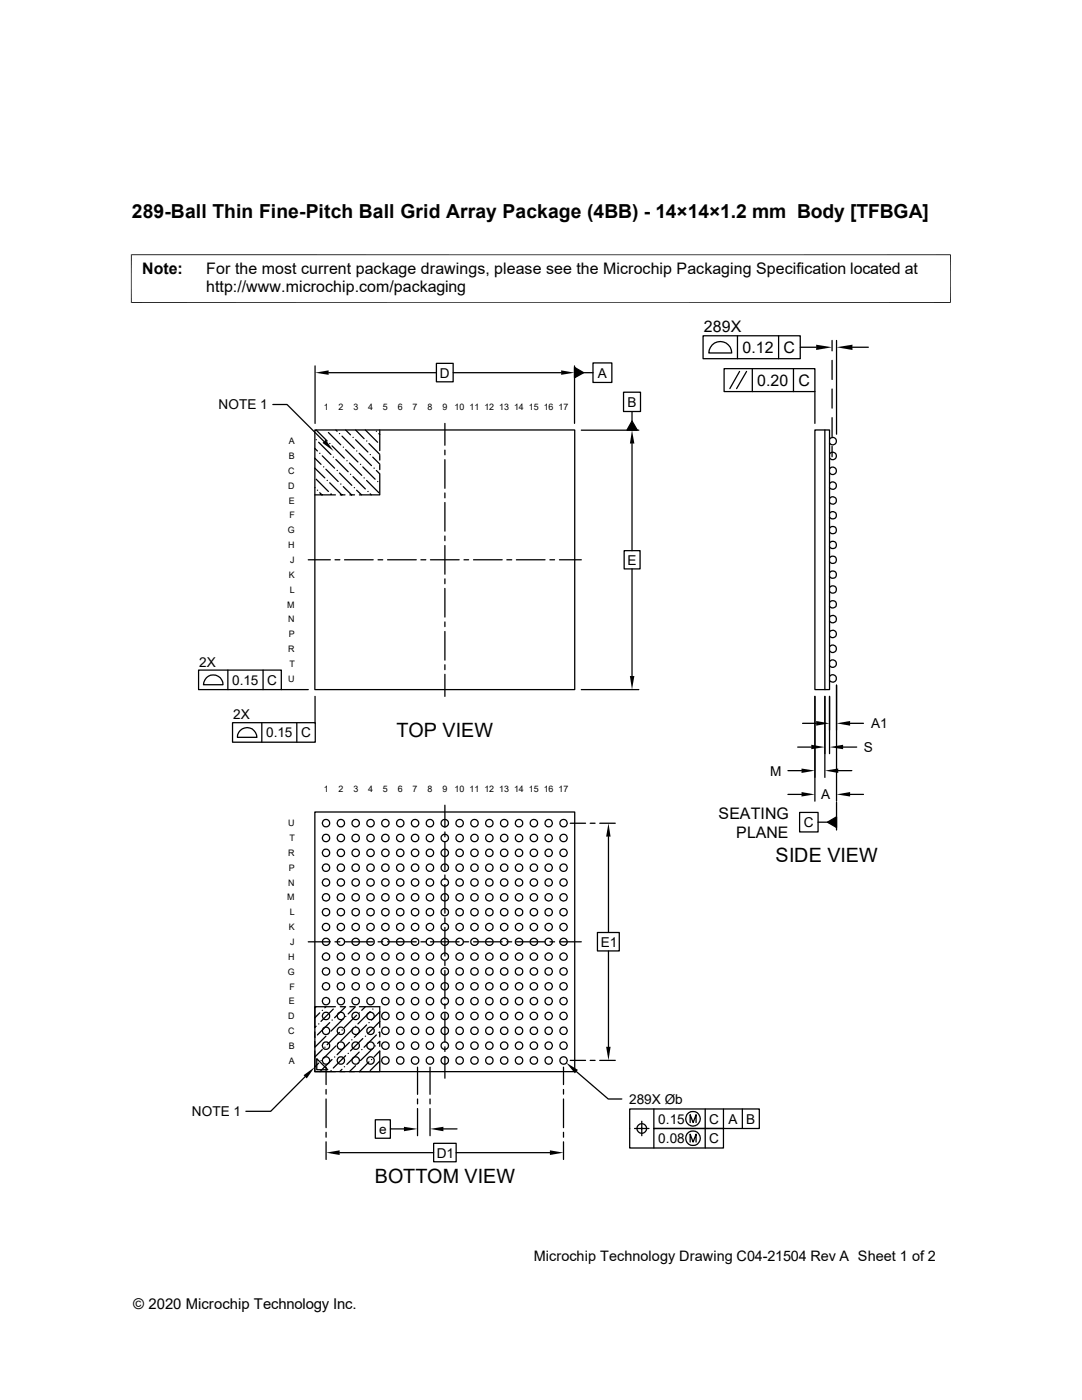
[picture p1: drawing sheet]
<svg xmlns="http://www.w3.org/2000/svg" width="216mm" height="279mm" viewBox="0 0 216 279" stroke-linecap="round" stroke-linejoin="round" font-family="sans-serif">
<g fill="none" stroke="#000" stroke-width=".25">
<path d="M62.9 73v11.5M65.6 74.4h21.5M87.1 72.5h3.3v3.7h-3.3zM90.4 74.4h21.6M114.6 73.3l1.9 1.1-1.9 1zM114.6 73v11.5M116.5 74.4h1.8M118.3 72.4h3.8v3.9h-3.8zM124.4 78.3h3.4v3.8h-3.4zM140.3 67h19.4v4.6h-19.4zM142.1 68.8a2.28 2.28 0 0 1 2.5-.5 2.28 2.28 0 0 1 1.4 2.1h-4.6l.1-.5zM144.5 73.6h18.1v4.5h-18.1z"/>
<path d="M147.2 67v4.6M147.6 74.1l-2 3.5M149 74.1l-2 3.5M150.1 73.6v4.5M155.4 67v4.6M158.3 73.6v4.5M159.7 69.3h3.2M162.6 78.1v6.4M166 67.9v2.1M166 71.9v3.8M166 77.6v3.8M166.9 67.9v18.8"/>
<path d="M170.1 69.3h3.2M54.4 80.7h2.9l7.3 7.4M62.8 85.8h51.9v51.8h-51.9zM62.8 97.3h.1M62.8 93.4l2 2M62.8 91.4l1.3 1.3M62.8 89.5l.5 .5M62.8 98.8h4.1M63.1 95.6l2.4 2.5M63.1 87.8h.1M63.1 85.8l2.2 2.2M63.3 97.8h.1"/>
<path d="M63.6 88.3l2.4 2.4M63.8 98.3l.5 .5M63.8 90.5h.1M64.3 91l2.5 2.4M64.6 93.2h.1M65 93.6l2.5 2.5M65.3 95.9h.1M65.5 86.3l2.5 2.5M65.8 96.4l2.4 2.4M65.8 88.5h.1M66 98.6h.1M66.3 89l2.4 2.4"/>
<path d="M66.5 91.2h.1M67 91.7l2.5 2.4M67 85.8l.3 .3M67.3 93.9h.1M67.7 94.4l2.5 2.5M67.7 86.5h.1M67.9 98.8h.9M68 96.6h.1M68.2 87l2.5 2.5M68.5 97.1l1.6 1.7M68.5 89.2h.1M69 89.7l2.4 2.5"/>
<path d="M69 85.8l.9 1M69.2 91.9h.1M69.7 92.4l2.5 2.5M69.8 98.8h.9M69.9 94.7h.1M70.4 95.1l2.5 2.5M70.4 87.3h.1M70.7 97.3h.1M71 87.8l2.4 2.4M71 85.8l1.6 1.7M71.2 97.8l.9 1M71.2 90h.1"/>
<path d="M71.7 90.5l2.4 2.4M71.9 92.7h.1M72.4 93.2l2.4 2.4M72.6 95.4h.1M72.9 85.8l2.5 2.5M73.2 95.9l2.4 2.4M73.2 88h.1M73.4 98.1h.1M73.6 88.5l2.2 2.2M73.9 98.6l.2 .2M73.9 90.7h.1M74.4 91.2l1.4 1.4"/>
<path d="M74.6 93.4h.1M75.1 93.9l.7 .7M75.1 86.1h.1M75.4 96.1h.1M75.6 86.5l.2 .2M75.8 94.7v4.1h-4.1M75.8 85.8v4.1M75.8 90.8v1M75.8 92.8v.9M88.8 84.5v4.4M88.8 89.8v1M88.8 91.7v5.8"/>
<path d="M88.8 98.4v1M116 85.9h11.5M126.1 84l1.1 1.9h-2.1zM126.1 82.1v1.9M126.1 88.5v21.4M162.6 85.8h2.9v51.8h-2.9zM164.6 85.8v51.8M165.5 99.5a.74 .74 0 0 1 1.1-.2 .74 .74 0 0 1 0 1.1 .74 .74 0 0 1-1.1-.1M165.5 96.5a.74 .74 0 0 1 1.1-.1 .74 .74 0 0 1 0 1.1 .74 .74 0 0 1-1.1-.2M165.5 93.6a.74 .74 0 0 1 1.1-.2 .74 .74 0 0 1 0 1.1 .74 .74 0 0 1-1.1-.1M165.5 90.6a.74 .74 0 0 1 1.1-.2 .74 .74 0 0 1 0 1.2 .74 .74 0 0 1-1.1-.2M165.5 87.6a.74 .74 0 0 1 1.1-.1 .74 .74 0 0 1 0 1.1 .74 .74 0 0 1-1.1-.2"/>
<path d="M166 83.4v3.8M166 89.1v2M61.5 111.7h4.4M66.8 111.7h1M68.7 111.7h5.8M75.4 111.7h1M77.3 111.7h5.8M84 111.7h1M85.9 111.7h5.7M88.8 100.3v5.7M88.8 107v.9M88.8 108.9v5.7"/>
<path d="M88.8 115.5v1M88.8 117.4v5.7M92.6 111.7h.9M94.5 111.7h5.7M101.1 111.7h1M103 111.7h5.8M109.7 111.7h1M111.6 111.7h4.4M124.5 109.9h3.2v3.6h-3.2zM126.1 113.5v21.4M165.5 117.3a.74 .74 0 0 1 1.1-.2 .74 .74 0 0 1 0 1.1 .74 .74 0 0 1-1.1-.2M165.5 114.3a.74 .74 0 0 1 1.1-.2 .74 .74 0 0 1 0 1.1 .74 .74 0 0 1-1.1-.1"/>
<path d="M165.5 111.3a.74 .74 0 0 1 1.1-.1 .74 .74 0 0 1 0 1.1 .74 .74 0 0 1-1.1-.2M165.5 108.4a.74 .74 0 0 1 1.1-.2 .74 .74 0 0 1 0 1.1 .74 .74 0 0 1-1.1-.2M165.5 105.4a.74 .74 0 0 1 1.1-.2 .74 .74 0 0 1 0 1.2 .74 .74 0 0 1-1.1-.2M165.5 102.4a.74 .74 0 0 1 1.1-.1 .74 .74 0 0 1 0 1.1 .74 .74 0 0 1-1.1-.2M39.6 133.7h16.5v3.9h-16.5zM41.2 135.3a1.93 1.93 0 0 1 2.1-.5 1.93 1.93 0 0 1 1.2 1.9h-3.9l.1-.6zM45.5 133.7v3.9M52.5 133.7v3.9M56.1 137.6h5.4M62.9 139v5.2M88.8 124.1v1M88.8 126v5.7"/>
<path d="M88.8 132.7v.9M88.8 134.6v4.4M116 137.6h11.5M162.6 139v20.9M164.6 139v16.2M165.5 135a.74 .74 0 0 1 1.1-.2 .74 .74 0 0 1 0 1.2 .74 .74 0 0 1-1.1-.2M165.5 132a.74 .74 0 0 1 1.1-.1 .74 .74 0 0 1 0 1.1 .74 .74 0 0 1-1.1-.2M165.5 129.1a.74 .74 0 0 1 1.1-.2 .74 .74 0 0 1 0 1.1 .74 .74 0 0 1-1.1-.1M165.5 126.1a.74 .74 0 0 1 1.1-.1 .74 .74 0 0 1 0 1.1 .74 .74 0 0 1-1.1-.2M165.5 123.1a.74 .74 0 0 1 1.1-.1 .74 .74 0 0 1 0 1.1 .74 .74 0 0 1-1.1-.1M165.5 120.2a.74 .74 0 0 1 1.1-.2 .74 .74 0 0 1 0 1.2 .74 .74 0 0 1-1.1-.2M165.5 139v11.4"/>
<path d="M166.9 136.7v23.2M46.4 144.2h16.5v3.9h-16.5zM47.9 145.8a1.96 1.96 0 0 1 2.1-.4 1.96 1.96 0 0 1 1.3 1.8h-3.9v-.6zM52.2 144.2v3.9M59.2 144.2v3.9M157.2 153.8h2.7M157.2 158.5h2.7M159.2 149.1h2.7M160.1 144.4h2.8M167.3 153.8h2.7M168.2 149.1h2.7M169.6 144.4h2.7"/>
<path d="M169.6 158.5h2.7M62.8 162.1h51.9v51.8h-51.9zM88.8 160.7v4.4M88.8 166v1M88.8 167.9v5.8M88.8 174.6v1M88.8 176.5v5.7M113.8 164.3h3M117.8 164.3h.9M119.7 164.3h3.1M121.4 167v19.1M159.6 162.1h3.6v3.9h-3.6z"/>
<path d="M163.2 164.1h1.9M165.1 164.1l1.8-1.1v2.1zM166.9 160.1v5.6M61.5 188h4.4M66.8 188h1M68.7 188h5.8M75.4 188h1M77.3 188h5.8M84 188h1M85.9 188h5.7M88.8 183.2v1M88.8 185.1v5.7"/>
<path d="M88.8 191.8v.9M88.8 193.7v5.7M92.6 188h.9M94.5 188h5.7M101.1 188h1M103 188h5.8M109.7 188h1M111.6 188h4.4M119.2 186.1h4.4v3.7h-4.4zM121.4 189.8v19.1M60.9 214.9l-6.9 6.9h-4.9M62.8 209.8v4.1h4.1"/>
<path d="M62.8 207h.1M62.8 206v.9M62.8 207.9v.9M63.1 200.9l-.3 .2M63.1 204.8l-.3 .3M63.2 211.3l2.2 2.2h-2.2zM63.6 204.3h.1M63.6 212.2l-.8 .7M63.8 202.1l-1 1M64.1 211.7h.1M64.3 201.6h.1M64.3 209.5l-1.5 1.4"/>
<path d="M64.8 209h.1M65 200.9l-.2 .2M65 206.8l-2.2 2.2M65.1 213v3.5M65.1 217.4v1M65.1 219.3v5.7M65.5 206.3h.1M65.8 204.1l-2.5 2.4M66 213.7h.1M66.3 203.6h.1M66.3 211.5l-2.5 2.4M66.5 201.4l-2.4 2.4"/>
<path d="M66.8 210.9h.1M66.9 200.9h-4.1v4.1M67 208.7l-2.4 2.5M67.5 208.2h.1M67.7 206l-2.4 2.5M67.9 213.9h.9M67.9 200.9h.9M68.2 205.6h.1M68.2 213.4l-.4 .5M68.5 203.3l-2.5 2.5M68.7 212.9h.1M69 200.9l-2.2 2.2"/>
<path d="M69 202.9h.1M69 210.7l-2.5 2.4M69.5 210.2h.1M69.7 208l-2.4 2.5M69.8 213.9h.9M69.8 200.9h.9M70.2 207.5h.1M70.4 205.3l-2.4 2.5M70.9 200.9l-1.4 1.5M71 204.8h.1M71 212.7l-1.3 1.2M71.2 202.6l-2.5 2.5"/>
<path d="M71.4 212.2h.1M71.7 202.1h.1M71.7 210l-2.5 2.4M71.7 200.9h4.1v4.1M72.2 209.5h.1M72.4 207.3l-2.5 2.4M72.9 200.9l-.7 .7M72.9 206.8h.1M73.2 204.6l-2.5 2.4M73.6 204.1h.1M73.9 201.9l-2.5 2.4M74.1 211.5h.1"/>
<path d="M74.4 201.4h.1M74.4 209.3l-2.5 2.4M74.6 210.9l1.2-1.1v4.1h-4.1l1.9-2M74.8 208.7h.1M75.1 206.5l-2.5 2.5M75.6 206h.1M75.8 206v.9M75.8 207.9v.9M75.8 201.9l-1.7 1.7M75.8 203.9l-2.4 2.4M75.8 207.8l-.4 .4M75.8 211.8l-1.9 1.9"/>
<path d="M83.3 213v5.4M83.3 219.3v1M85.8 213v5.4M85.8 219.3v1M88.8 200.3v1M88.8 202.2v5.7M88.8 208.9v.9M88.8 210.8v4.4M112.4 213v3.5M112.4 217.4v1M112.4 219.3v5.7M113.8 211.6h3"/>
<path d="M115 213.9l6.4 5.4h2.7M117.8 211.6h.9M119.7 211.6h3.1M65.1 226v.9M65.1 227.9v3.5M67.8 230h18.7M74.9 223.5h3v3.7h-3zM77.9 225.3h2.7M83.3 221.2v5.5M85.8 221.2v5.5M86.5 228.2h4.5v3.7h-4.5zM88.5 225.3h2.7"/>
<path d="M91 230h18.7M112.4 226v.9M112.4 227.9v3.5M126.6 225.2h2.9M128.1 223.8v2.9M130.5 221.3v3.9h13.9v3.9h-18.8v-7.8h25.9v3.9h-21v3.9M137.7 224v-1.5l.6 1.5 .6-1.5v1.5M137.7 227.9v-1.5l.6 1.5 .6-1.5v1.5M140.7 221.3v7.8M144.4 221.3v3.9M148.1 221.3v3.9"/>
<circle cx="65" cy="173.2" r=".75"/>
<circle cx="65" cy="176.1" r=".75"/>
<circle cx="65" cy="179.1" r=".75"/>
<circle cx="65" cy="170.2" r=".75"/>
<circle cx="65" cy="164.3" r=".75"/>
<circle cx="65" cy="167.2" r=".75"/>
<circle cx="68" cy="173.2" r=".75"/>
<circle cx="68" cy="179.1" r=".75"/>
<circle cx="68" cy="176.1" r=".75"/>
<circle cx="68" cy="170.2" r=".75"/>
<circle cx="68" cy="167.2" r=".75"/>
<circle cx="68" cy="164.3" r=".75"/>
<circle cx="71" cy="173.2" r=".75"/>
<circle cx="71" cy="170.2" r=".75"/>
<circle cx="71" cy="176.1" r=".75"/>
<circle cx="71" cy="179.1" r=".75"/>
<circle cx="71" cy="164.3" r=".75"/>
<circle cx="71" cy="167.2" r=".75"/>
<circle cx="73.9" cy="179.1" r=".75"/>
<circle cx="73.9" cy="173.2" r=".75"/>
<circle cx="73.9" cy="170.2" r=".75"/>
<circle cx="73.9" cy="176.1" r=".75"/>
<circle cx="73.9" cy="164.3" r=".75"/>
<circle cx="73.9" cy="167.2" r=".75"/>
<circle cx="76.9" cy="170.2" r=".75"/>
<circle cx="76.9" cy="173.2" r=".75"/>
<circle cx="76.9" cy="179.1" r=".75"/>
<circle cx="76.9" cy="176.1" r=".75"/>
<circle cx="76.9" cy="164.3" r=".75"/>
<circle cx="76.9" cy="167.2" r=".75"/>
<circle cx="79.9" cy="179.1" r=".75"/>
<circle cx="79.9" cy="170.2" r=".75"/>
<circle cx="79.9" cy="173.2" r=".75"/>
<circle cx="79.9" cy="176.1" r=".75"/>
<circle cx="79.9" cy="164.3" r=".75"/>
<circle cx="79.9" cy="167.2" r=".75"/>
<circle cx="82.8" cy="176.1" r=".75"/>
<circle cx="82.8" cy="179.1" r=".75"/>
<circle cx="82.8" cy="170.2" r=".75"/>
<circle cx="82.8" cy="173.2" r=".75"/>
<circle cx="82.8" cy="164.3" r=".75"/>
<circle cx="82.8" cy="167.2" r=".75"/>
<circle cx="85.8" cy="176.1" r=".75"/>
<circle cx="85.8" cy="173.2" r=".75"/>
<circle cx="85.8" cy="170.2" r=".75"/>
<circle cx="85.8" cy="179.1" r=".75"/>
<circle cx="85.8" cy="167.2" r=".75"/>
<circle cx="85.8" cy="164.3" r=".75"/>
<circle cx="88.7" cy="179.1" r=".75"/>
<circle cx="88.7" cy="176.1" r=".75"/>
<circle cx="88.7" cy="170.2" r=".75"/>
<circle cx="88.7" cy="173.2" r=".75"/>
<circle cx="88.7" cy="164.3" r=".75"/>
<circle cx="88.7" cy="167.2" r=".75"/>
<circle cx="91.7" cy="173.2" r=".75"/>
<circle cx="91.7" cy="176.1" r=".75"/>
<circle cx="91.7" cy="170.2" r=".75"/>
<circle cx="91.7" cy="179.1" r=".75"/>
<circle cx="91.7" cy="167.2" r=".75"/>
<circle cx="91.7" cy="164.3" r=".75"/>
<circle cx="94.7" cy="173.2" r=".75"/>
<circle cx="94.7" cy="170.2" r=".75"/>
<circle cx="94.7" cy="179.1" r=".75"/>
<circle cx="94.7" cy="176.1" r=".75"/>
<circle cx="94.7" cy="167.2" r=".75"/>
<circle cx="94.7" cy="164.3" r=".75"/>
<circle cx="97.6" cy="173.2" r=".75"/>
<circle cx="97.6" cy="176.1" r=".75"/>
<circle cx="97.6" cy="179.1" r=".75"/>
<circle cx="97.6" cy="170.2" r=".75"/>
<circle cx="97.6" cy="164.3" r=".75"/>
<circle cx="97.6" cy="167.2" r=".75"/>
<circle cx="100.6" cy="176.1" r=".75"/>
<circle cx="100.6" cy="173.2" r=".75"/>
<circle cx="100.6" cy="170.2" r=".75"/>
<circle cx="100.6" cy="179.1" r=".75"/>
<circle cx="100.6" cy="167.2" r=".75"/>
<circle cx="100.6" cy="164.3" r=".75"/>
<circle cx="103.6" cy="179.1" r=".75"/>
<circle cx="103.6" cy="176.1" r=".75"/>
<circle cx="103.6" cy="170.2" r=".75"/>
<circle cx="103.6" cy="173.2" r=".75"/>
<circle cx="103.6" cy="164.3" r=".75"/>
<circle cx="103.6" cy="167.2" r=".75"/>
<circle cx="106.5" cy="170.2" r=".75"/>
<circle cx="106.5" cy="173.2" r=".75"/>
<circle cx="106.5" cy="179.1" r=".75"/>
<circle cx="106.5" cy="176.1" r=".75"/>
<circle cx="106.5" cy="167.2" r=".75"/>
<circle cx="106.5" cy="164.3" r=".75"/>
<circle cx="109.5" cy="176.1" r=".75"/>
<circle cx="109.5" cy="173.2" r=".75"/>
<circle cx="109.5" cy="179.1" r=".75"/>
<circle cx="109.5" cy="170.2" r=".75"/>
<circle cx="109.5" cy="167.2" r=".75"/>
<circle cx="109.5" cy="164.3" r=".75"/>
<circle cx="112.5" cy="170.2" r=".75"/>
<circle cx="112.5" cy="179.1" r=".75"/>
<circle cx="112.5" cy="176.1" r=".75"/>
<circle cx="112.5" cy="173.2" r=".75"/>
<circle cx="112.5" cy="164.3" r=".75"/>
<circle cx="112.5" cy="167.2" r=".75"/>
<circle cx="65" cy="182.1" r=".75"/>
<circle cx="65.1" cy="188" r=".74"/>
<circle cx="65.1" cy="190.9" r=".74"/>
<circle cx="65.1" cy="196.9" r=".74"/>
<circle cx="65.1" cy="199.8" r=".74"/>
<circle cx="65.1" cy="193.9" r=".74"/>
<circle cx="65.1" cy="185" r=".74"/>
<circle cx="68" cy="182.1" r=".75"/>
<circle cx="68" cy="199.8" r=".74"/>
<circle cx="68" cy="190.9" r=".74"/>
<circle cx="68" cy="196.9" r=".74"/>
<circle cx="68" cy="188" r=".74"/>
<circle cx="68" cy="193.9" r=".74"/>
<circle cx="68" cy="185" r=".74"/>
<circle cx="71" cy="182.1" r=".75"/>
<circle cx="71" cy="199.8" r=".74"/>
<circle cx="71" cy="193.9" r=".74"/>
<circle cx="71" cy="188" r=".74"/>
<circle cx="71" cy="190.9" r=".74"/>
<circle cx="71" cy="185" r=".74"/>
<circle cx="71" cy="196.9" r=".74"/>
<circle cx="73.9" cy="182.1" r=".75"/>
<circle cx="73.9" cy="190.9" r=".74"/>
<circle cx="73.9" cy="196.9" r=".74"/>
<circle cx="73.9" cy="188" r=".74"/>
<circle cx="73.9" cy="199.8" r=".74"/>
<circle cx="73.9" cy="193.9" r=".74"/>
<circle cx="73.9" cy="185" r=".74"/>
<circle cx="76.9" cy="182.1" r=".75"/>
<circle cx="76.9" cy="190.9" r=".74"/>
<circle cx="76.9" cy="196.9" r=".74"/>
<circle cx="76.9" cy="188" r=".74"/>
<circle cx="76.9" cy="199.8" r=".74"/>
<circle cx="76.9" cy="193.9" r=".74"/>
<circle cx="76.9" cy="185" r=".74"/>
<circle cx="79.9" cy="182.1" r=".75"/>
<circle cx="79.9" cy="199.8" r=".74"/>
<circle cx="79.9" cy="190.9" r=".74"/>
<circle cx="79.9" cy="196.9" r=".74"/>
<circle cx="79.9" cy="188" r=".74"/>
<circle cx="79.9" cy="193.9" r=".74"/>
<circle cx="79.9" cy="185" r=".74"/>
<circle cx="82.8" cy="182.1" r=".75"/>
<circle cx="82.8" cy="196.9" r=".74"/>
<circle cx="82.8" cy="188" r=".74"/>
<circle cx="82.8" cy="199.8" r=".74"/>
<circle cx="82.8" cy="190.9" r=".74"/>
<circle cx="82.8" cy="193.9" r=".74"/>
<circle cx="82.8" cy="185" r=".74"/>
<circle cx="85.8" cy="182.1" r=".75"/>
<circle cx="85.8" cy="196.9" r=".74"/>
<circle cx="85.8" cy="188" r=".74"/>
<circle cx="85.8" cy="199.8" r=".74"/>
<circle cx="85.8" cy="190.9" r=".74"/>
<circle cx="85.8" cy="193.9" r=".74"/>
<circle cx="85.8" cy="185" r=".74"/>
<circle cx="88.7" cy="182.1" r=".75"/>
<circle cx="88.8" cy="196.9" r=".74"/>
<circle cx="88.8" cy="199.8" r=".74"/>
<circle cx="88.8" cy="188" r=".74"/>
<circle cx="88.8" cy="190.9" r=".74"/>
<circle cx="88.8" cy="193.9" r=".74"/>
<circle cx="88.8" cy="185" r=".74"/>
<circle cx="91.7" cy="182.1" r=".75"/>
<circle cx="91.7" cy="188" r=".74"/>
<circle cx="91.7" cy="196.9" r=".74"/>
<circle cx="91.7" cy="190.9" r=".74"/>
<circle cx="91.7" cy="193.9" r=".74"/>
<circle cx="91.7" cy="199.8" r=".74"/>
<circle cx="91.7" cy="185" r=".74"/>
<circle cx="94.7" cy="182.1" r=".75"/>
<circle cx="94.7" cy="188" r=".74"/>
<circle cx="94.7" cy="199.8" r=".74"/>
<circle cx="94.7" cy="190.9" r=".74"/>
<circle cx="94.7" cy="196.9" r=".74"/>
<circle cx="94.7" cy="193.9" r=".74"/>
<circle cx="94.7" cy="185" r=".74"/>
<circle cx="97.6" cy="182.1" r=".75"/>
<circle cx="97.6" cy="196.9" r=".74"/>
<circle cx="97.6" cy="188" r=".74"/>
<circle cx="97.6" cy="199.8" r=".74"/>
<circle cx="97.6" cy="190.9" r=".74"/>
<circle cx="97.6" cy="193.9" r=".74"/>
<circle cx="97.6" cy="185" r=".74"/>
<circle cx="100.6" cy="182.1" r=".75"/>
<circle cx="100.6" cy="196.9" r=".74"/>
<circle cx="100.6" cy="188" r=".74"/>
<circle cx="100.6" cy="190.9" r=".74"/>
<circle cx="100.6" cy="193.9" r=".74"/>
<circle cx="100.6" cy="199.8" r=".74"/>
<circle cx="100.6" cy="185" r=".74"/>
<circle cx="103.6" cy="182.1" r=".75"/>
<circle cx="103.6" cy="196.9" r=".74"/>
<circle cx="103.6" cy="188" r=".74"/>
<circle cx="103.6" cy="193.9" r=".74"/>
<circle cx="103.6" cy="185" r=".74"/>
<circle cx="103.6" cy="190.9" r=".74"/>
<circle cx="103.6" cy="199.8" r=".74"/>
<circle cx="106.5" cy="182.1" r=".75"/>
<circle cx="106.5" cy="196.9" r=".74"/>
<circle cx="106.5" cy="188" r=".74"/>
<circle cx="106.5" cy="190.9" r=".74"/>
<circle cx="106.5" cy="193.9" r=".74"/>
<circle cx="106.5" cy="185" r=".74"/>
<circle cx="106.5" cy="199.8" r=".74"/>
<circle cx="109.5" cy="182.1" r=".75"/>
<circle cx="109.5" cy="199.8" r=".74"/>
<circle cx="109.5" cy="196.9" r=".74"/>
<circle cx="109.5" cy="188" r=".74"/>
<circle cx="109.5" cy="190.9" r=".74"/>
<circle cx="109.5" cy="193.9" r=".74"/>
<circle cx="109.5" cy="185" r=".74"/>
<circle cx="112.5" cy="182.1" r=".75"/>
<circle cx="112.5" cy="199.8" r=".74"/>
<circle cx="112.5" cy="196.9" r=".74"/>
<circle cx="112.5" cy="190.9" r=".74"/>
<circle cx="112.5" cy="188" r=".74"/>
<circle cx="112.5" cy="185" r=".74"/>
<circle cx="112.5" cy="193.9" r=".74"/>
<circle cx="65" cy="211.6" r=".75"/>
<circle cx="65" cy="208.7" r=".75"/>
<circle cx="65" cy="202.8" r=".75"/>
<circle cx="65" cy="205.7" r=".75"/>
<circle cx="68" cy="211.6" r=".75"/>
<circle cx="68" cy="208.7" r=".75"/>
<circle cx="68" cy="202.8" r=".75"/>
<circle cx="68" cy="205.7" r=".75"/>
<circle cx="71" cy="211.6" r=".75"/>
<circle cx="71" cy="208.7" r=".75"/>
<circle cx="71" cy="202.8" r=".75"/>
<circle cx="71" cy="205.7" r=".75"/>
<circle cx="73.9" cy="208.7" r=".75"/>
<circle cx="73.9" cy="211.6" r=".75"/>
<circle cx="73.9" cy="205.7" r=".75"/>
<circle cx="73.9" cy="202.8" r=".75"/>
<circle cx="76.9" cy="211.6" r=".75"/>
<circle cx="76.9" cy="208.7" r=".75"/>
<circle cx="76.9" cy="205.7" r=".75"/>
<circle cx="76.9" cy="202.8" r=".75"/>
<circle cx="79.9" cy="211.6" r=".75"/>
<circle cx="79.9" cy="208.7" r=".75"/>
<circle cx="79.9" cy="205.7" r=".75"/>
<circle cx="79.9" cy="202.8" r=".75"/>
<circle cx="82.8" cy="211.6" r=".75"/>
<circle cx="82.8" cy="208.7" r=".75"/>
<circle cx="82.8" cy="202.8" r=".75"/>
<circle cx="82.8" cy="205.7" r=".75"/>
<circle cx="85.8" cy="211.6" r=".75"/>
<circle cx="85.8" cy="208.7" r=".75"/>
<circle cx="85.8" cy="205.7" r=".75"/>
<circle cx="85.8" cy="202.8" r=".75"/>
<circle cx="88.7" cy="211.6" r=".75"/>
<circle cx="88.7" cy="208.7" r=".75"/>
<circle cx="88.7" cy="202.8" r=".75"/>
<circle cx="88.7" cy="205.7" r=".75"/>
<circle cx="91.7" cy="211.6" r=".75"/>
<circle cx="91.7" cy="208.7" r=".75"/>
<circle cx="91.7" cy="202.8" r=".75"/>
<circle cx="91.7" cy="205.7" r=".75"/>
<circle cx="94.7" cy="211.6" r=".75"/>
<circle cx="94.7" cy="208.7" r=".75"/>
<circle cx="94.7" cy="202.8" r=".75"/>
<circle cx="94.7" cy="205.7" r=".75"/>
<circle cx="97.6" cy="211.6" r=".75"/>
<circle cx="97.6" cy="208.7" r=".75"/>
<circle cx="97.6" cy="205.7" r=".75"/>
<circle cx="97.6" cy="202.8" r=".75"/>
<circle cx="100.6" cy="211.6" r=".75"/>
<circle cx="100.6" cy="208.7" r=".75"/>
<circle cx="100.6" cy="202.8" r=".75"/>
<circle cx="100.6" cy="205.7" r=".75"/>
<circle cx="103.6" cy="208.7" r=".75"/>
<circle cx="103.6" cy="211.6" r=".75"/>
<circle cx="103.6" cy="205.7" r=".75"/>
<circle cx="103.6" cy="202.8" r=".75"/>
<circle cx="106.5" cy="211.6" r=".75"/>
<circle cx="106.5" cy="208.7" r=".75"/>
<circle cx="106.5" cy="202.8" r=".75"/>
<circle cx="106.5" cy="205.7" r=".75"/>
<circle cx="109.5" cy="211.6" r=".75"/>
<circle cx="109.5" cy="208.7" r=".75"/>
<circle cx="109.5" cy="205.7" r=".75"/>
<circle cx="109.5" cy="202.8" r=".75"/>
<circle cx="112.5" cy="211.6" r=".75"/>
<circle cx="112.5" cy="208.7" r=".75"/>
<circle cx="112.5" cy="202.8" r=".75"/>
<circle cx="112.5" cy="205.7" r=".75"/>
<circle cx="128.1" cy="225.2" r=".97"/>
<circle cx="138.3" cy="223.3" r="1.47"/>
<circle cx="138.3" cy="227.2" r="1.47"/>
</g>
<path d="M26.1 50.8h163.6M26.2 50.8v9.7M189.7 50.8v9.7M26.1 60.4h163.6" fill="none" stroke="#000" stroke-width=".2"/>
<g fill="#000">
<path d="M62.9 74.4l2.7-.5v.9zM112 73.9l2.6 .5-2.6 .4zM114.6 73.3l1.9 1.1-1.9 1zM162.9 68.8l3.1 .5-3.1 .6zM166.9 69.3l3.2-.5v1.1zM65 87.8l1.5 2.2-2.2-1.6zM126.1 85.9l.5 2.6h-.9zM126.1 84l1.1 1.9h-2.1zM125.7 134.9h.9l-.5 2.7zM159.9 153.4l2.7 .4-2.7 .5zM159.9 158.1l2.7 .4-2.7 .5zM161.9 148.6l2.7 .5-2.7 .4z"/>
<path d="M162.9 143.9l2.6 .5-2.6 .4zM164.6 153.8l2.7-.4v.9zM165.5 149.1l2.7-.5v.9zM166.9 144.4l2.7-.5v.9zM166.9 158.5l2.7-.4v.9zM121.4 164.3l.4 2.7h-.9zM165.1 164.1l1.8-1.1v2.1zM60.6 214.6l2.2-1.6-1.6 2.2zM113 212.1l2.3 1.4-.6 .7zM120.9 208.9h.9l-.4 2.7zM65.1 230l2.7-.4v.9zM80.6 224.9l2.7 .4-2.7 .5z"/>
<path d="M85.8 225.3l2.7-.4v.9zM109.7 229.6l2.7 .4-2.7 .5z"/>
</g>
<g font-size="3.9">
<text x="26.3" y="43.5">289-Ball Thin Fine-Pitch Ball Grid Array Package (4BB) - 14×14×1.2 mm Body [TFBGA]</text>
<text x="79.1" y="147.1">TOP VIEW</text>
<text x="154.8" y="172.1">SIDE VIEW</text>
<text x="74.8" y="236.2">BOTTOM VIEW</text>
</g>
<g font-size="3.2">
<text x="28.4" y="54.6">Note:</text>
<text x="41.1" y="54.6">For the most current package drawings, please see the Microchip Packaging Specification located at</text>
<text x="41.1" y="58.3">http://www.microchip.com/packaging</text>
<text x="140.5" y="66.3">289X</text>
<text x="148.2" y="70.4">0.12</text>
<text x="156.3" y="70.4">C</text>
<text x="151.1" y="77">0.20</text>
<text x="159.3" y="77">C</text>
<text x="143.4" y="163.4">SEATING</text>
<text x="146.9" y="167.2">PLANE</text>
</g>
<text font-size="3" x="26.6" y="261.3">© 2020 Microchip Technology Inc.</text>
<text font-size="2.9" x="106.5" y="251.6">Microchip Technology Drawing C04-21504 Rev A Sheet 1 of 2</text>
<g font-size="2.7">
<text x="87.8" y="75.4">D</text>
<text x="119.3" y="75.4">A</text>
<text x="43.6" y="81.7">NOTE 1</text>
<text x="125.2" y="81.2">B</text>
<text x="125.2" y="112.7">E</text>
<text x="39.8" y="133.1">2X</text>
<text x="46.3" y="136.6">0.15</text>
<text x="53.3" y="136.7">C</text>
<text x="46.5" y="143.6">2X</text>
<text x="53.1" y="147.2">0.15</text>
<text x="60.1" y="147.2">C</text>
<text x="173.8" y="145.3">A1</text>
<text x="153.7" y="154.8">M</text>
<text x="172.3" y="150">S</text>
<text x="163.9" y="159.5">A</text>
<text x="160.4" y="165.1">C</text>
<text x="119.9" y="188.9">E1</text>
<text x="125.5" y="220.3">289X Øb</text>
<text x="38.3" y="222.7">NOTE 1</text>
<text x="75.6" y="226.3">e</text>
<text x="131.4" y="224.2">0.15</text>
<text x="141.5" y="224.2">C</text>
<text x="145.3" y="224.2">A</text>
<text x="148.9" y="224.2">B</text>
<text x="87.2" y="231">D1</text>
<text x="131.4" y="228.1">0.08</text>
<text x="141.5" y="228.1">C</text>
</g>
<g font-size="1.8">
<text x="64.6" y="81.8">1</text>
<text x="67.6" y="81.8">2</text>
<text x="70.5" y="81.8">3</text>
<text x="73.4" y="81.8">4</text>
<text x="76.4" y="81.8">5</text>
<text x="79.4" y="81.8">6</text>
<text x="82.3" y="81.8">7</text>
<text x="85.3" y="81.8">8</text>
<text x="88.3" y="81.8">9</text>
<text x="90.7" y="81.8">10 11 12 13 14 15 16 17</text>
<text x="57.6" y="88.7">A</text>
<text x="57.5" y="94.6">C</text>
<text x="57.6" y="91.7">B</text>
<text x="57.5" y="97.6">D</text>
<text x="57.6" y="100.5">E</text>
<text x="57.4" y="106.4">G</text>
<text x="57.7" y="103.5">F</text>
<text x="57.5" y="109.4">H</text>
<text x="57.9" y="112.4">J</text>
<text x="57.6" y="115.3">K</text>
<text x="57.8" y="118.3">L</text>
<text x="57.3" y="121.2">M</text>
<text x="57.5" y="124.2">N</text>
<text x="57.5" y="130.1">R</text>
<text x="57.6" y="127.2">P</text>
<text x="57.5" y="136">U</text>
<text x="57.7" y="133.1">T</text>
<text x="64.6" y="158">1</text>
<text x="67.6" y="158">2</text>
<text x="70.5" y="158">3</text>
<text x="73.4" y="158">4</text>
<text x="76.4" y="158">5</text>
<text x="79.4" y="158">6</text>
<text x="82.3" y="158">7</text>
<text x="85.3" y="158">8</text>
<text x="88.3" y="158">9</text>
<text x="90.7" y="158">10 11 12 13 14 15 16 17</text>
<text x="57.5" y="164.9">U</text>
<text x="57.7" y="167.9">T</text>
<text x="57.5" y="170.8">R</text>
<text x="57.6" y="173.8">P</text>
<text x="57.3" y="179.7">M</text>
<text x="57.5" y="176.7">N</text>
<text x="57.6" y="185.6">K</text>
<text x="57.8" y="182.7">L</text>
<text x="57.5" y="191.6">H</text>
<text x="57.9" y="188.6">J</text>
<text x="57.4" y="194.5">G</text>
<text x="57.7" y="197.5">F</text>
<text x="57.5" y="203.4">D</text>
<text x="57.6" y="200.4">E</text>
<text x="57.5" y="206.3">C</text>
<text x="57.6" y="209.3">B</text>
<text x="57.6" y="212.3">A</text>
</g>
</svg>
